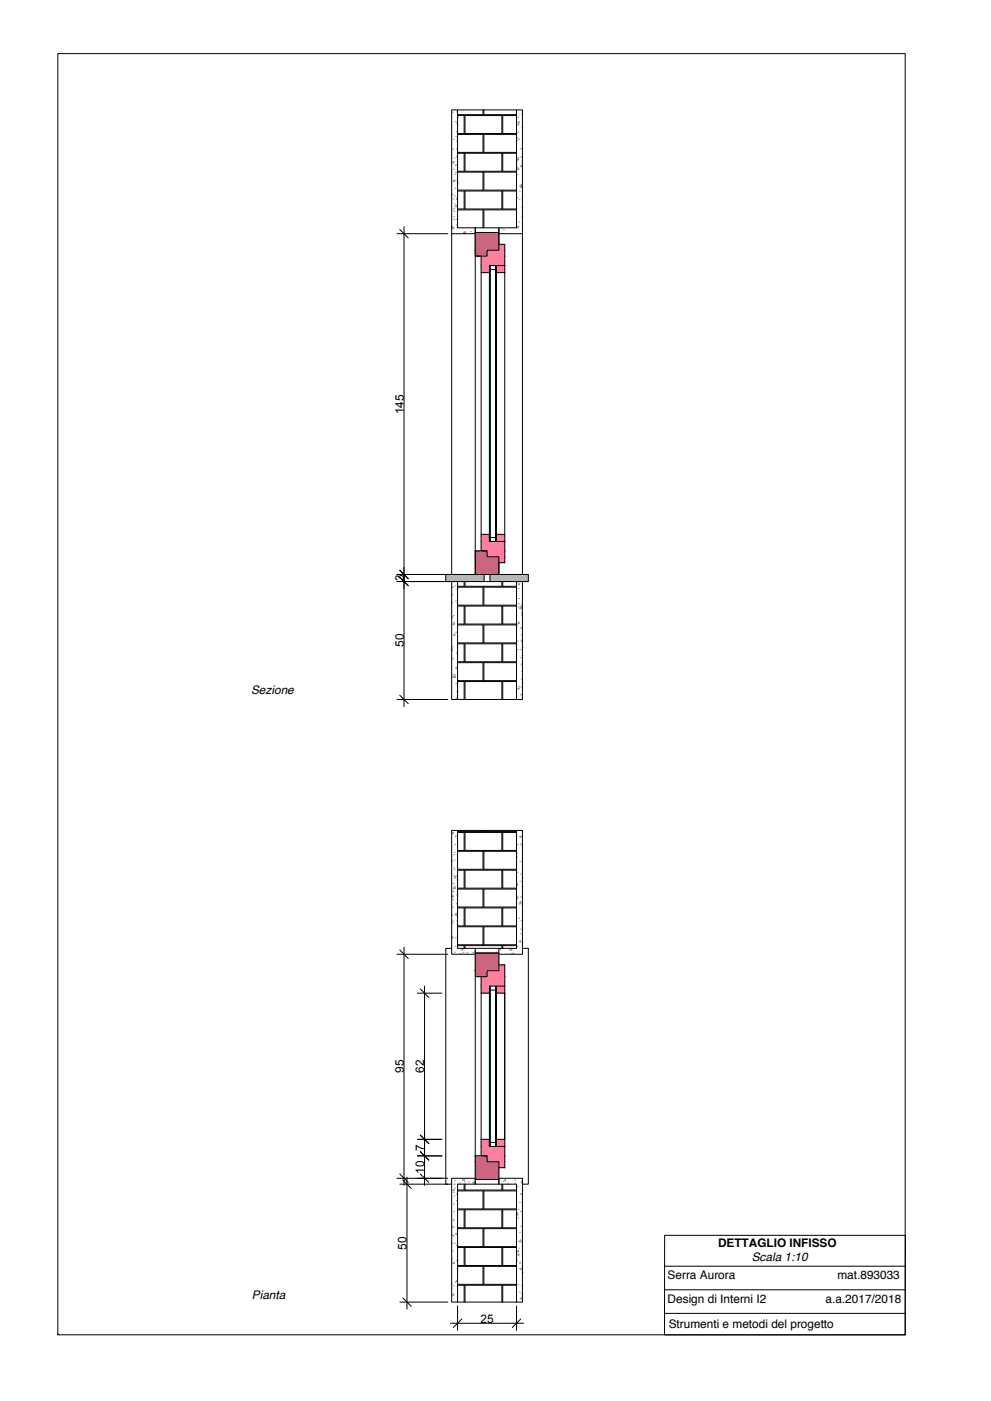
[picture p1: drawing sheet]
<svg xmlns="http://www.w3.org/2000/svg" width="420mm" height="594mm" viewBox="0 0 420 594" stroke-linecap="round" stroke-linejoin="round" font-family="sans-serif">
<!-- layer: testoe quote -->
<g fill="none" stroke="#000" stroke-width=".42">
<path d="M194 49h2.8v7.6h-2.8M194 57h10.8v7.6h-10.8M197.1 49h15.7v7.6h-15.7zM204.8 46.6v2h-10.8M205.2 46.6v2h13.8M219 57h-13.8v7.6h13.8M219 49h-5.8v7.6h5.8M194 65h2.8v7.6h-2.8M194 73h10.8v7.6h-10.8M197.1 65h15.7v7.6h-15.7zM219 73h-13.8v7.6h13.8M219 65h-5.8v7.6h5.8"/>
<path d="M168.3 99.1h21.6M171.3 96.1v203.5M194 81h2.8v7.6h-2.8M194 89h10.8v7.6M197.1 81h15.7v7.6h-15.7zM219 89h-13.8v7.6M219 81h-5.8v7.6h5.8M168.3 246.6h21.6M168.3 243.6h21.6M194 249h10.8v7.6h-10.8M194 257h2.8v7.6h-2.8M196.8 246.6v2h-2.8"/>
<path d="M197.1 257h15.7v7.6h-15.7zM197.1 246.6v2h15.7v-2M213.2 246.6v2h5.8M219 249h-13.8v7.6h13.8M219 257h-5.8v7.6h5.8M194 265h10.8v7.6h-10.8M194 273h2.8v7.6h-2.8M197.1 273h15.7v7.6h-15.7zM219 265h-13.8v7.6h13.8M219 273h-5.8v7.6h5.8M168.3 296.6h21.6M194 281h10.8v7.6h-10.8"/>
<path d="M194 289h2.8v7.6M197.1 296.6v-7.6h15.7v7.6M219 281h-13.8v7.6h13.8M219 289h-5.8v7.6M194 353h2.8v7.6h-2.8M197.1 353h15.7v7.6h-15.7zM204.8 352.1v.5h-10.8M205.2 352.1v.5h13.8M219 353h-5.8v7.6h5.8M194 369h2.8v7.6h-2.8M194 361h10.8v7.6h-10.8M194 377h10.8v7.6h-10.8"/>
<path d="M197.1 369h15.7v7.6h-15.7zM219 361h-13.8v7.6h13.8M219 377h-13.8v7.6h13.8M219 369h-5.8v7.6h5.8M194 385h2.8v7.6h-2.8M194 393h10.8v7.6h-10.8M197.1 385h15.7v7.6h-15.7zM219 393h-13.8v7.6h13.8M219 385h-5.8v7.6h5.8M168.3 404.6h21.6M171.3 401.6v101M180 418.1v84.5"/>
<path d="M194 401h2.8v1.1M197.1 402.1v-1.1h15.7v1.1M219 401h-5.8v1.1M177 421.1h10.4M214 421.1v62M168.3 499.6h21.6M172.5 499.1v56M177 490.1h10.4M177 483.1h10.4M169.5 502.1h20.4M194 513h2.8v7.6h-2.8M194 505h10.8v7.6h-10.8"/>
<path d="M196.8 502.1v2.5h-2.8M197.1 502.1v2.5h15.7v-2.5M197.1 513h15.7v7.6h-15.7zM213.2 502.1v2.5h5.8M219 505h-13.8v7.6h13.8M219 513h-5.8v7.6h5.8M194 529h2.8v7.6h-2.8M194 521h10.8v7.6h-10.8M194 537h10.8v7.6h-10.8M197.1 529h15.7v7.6h-15.7zM219 521h-13.8v7.6h13.8M219 537h-13.8v7.6h13.8"/>
<path d="M219 529h-5.8v7.6h5.8M169.5 552.1h20.4M194 545h2.8v7.1M194 553.8v10.3M197.1 552.1v-7.1h15.7v7.1M219 545h-5.8v7.1M219 553.8v10.3M191 561.1h31"/>
</g>
<!-- layer: 0.13 -->
<g fill="none" stroke="#000" stroke-width=".42">
<path d="M191.5 99.1v144.5M201.5 96.6v147h10v-7.5M211.5 96.6v9.5M221.5 99.1v144.5M204 115.6v111M214 115.6v111M191.5 402.1h-2.5v100h2.5M201.5 414.1v76M221.5 402.1h2.5v100h-2.5M204 421.1v62M214 421.1v62M201.5 500.1v2"/>
<path d="M211.5 500.1v2"/>
</g>
<!-- layer: 0.25 -->
<g fill="none" stroke="#989898" stroke-width=".42">
<path d="M191.7 47.6h.1M192.2 59h.1M193 51.6h.1M193.1 58h.1M193.3 55.8h.1M193.5 52.2h.1M193.6 59.8h.1M193.7 56.5h.1M193.8 53.2h.1M193.9 49.8h.1M194 47.1l-.3 .3 .3 .1M219 59.7h.1"/>
<path d="M219.1 56.4h.1M219.2 53.1h.1M219.3 58.5h.1M219.4 49.7h.1M219.5 51.9l.7-.3-.2 .6zM219.7 52.7h.1M219.7 55.9h.1M219.8 59.1h.1M221.2 48.6h.1M221.3 54h.1M191.8 63.2h.1M191.8 68.8l.7-.2-.2 .6z"/>
<path d="M192.1 71.7h.1M192.4 67.1h.1M192.6 76.3l.1 .7-.6-.1zM192.8 73.9h.1M192.8 79.8h.1M192.9 70.3h.1M193 76.5h.1M193.1 73.1h.1M193.2 69.8h.1M193.3 66.5h.1M193.4 63.2h.1M193.8 77.5h.1"/>
<path d="M193.9 77.3h.1M219.1 68.2h.1M219.1 74h.1M219.3 71.2h.1M219.8 66.7l.1 1-.9-.2zM219.9 71.3l.1 .6h-.6zM220.5 78.6h.1M220.6 70.4l.7-.2-.2 .6zM220.6 66.6h.1M220.8 63h.1M221.1 63.1h.1M221.1 78.1l.1 1-.8-.2z"/>
<path d="M221.2 69.6h.1M221.2 78.8l.2 .7-.6-.1zM221.3 79.3h.1M221.3 66.7h.1M191.5 96.3l.3-.3 .1 .9h-.4M191.8 82.6h.1M192 89h.1M192.1 97h.1M192.1 84.3h.1M192.2 96.5h.1M192.2 91.9h.1M192.3 93.1h.1"/>
<path d="M192.4 88.3h.1M192.5 89.8h.1M192.6 86.5h.1M192.7 83.1h.1M192.9 87.4l.7-.3-.2 .6zM193.2 93h.1M193.4 95.4h.1M194 84.1l-.1-.3-.4 .6 .5 .1M196.5 98.6l.7-.2-.2 .6zM196.5 99.1h.3M196.6 98.3h.1M197.1 98.5h.1"/>
<path d="M197.2 99.1h.1M199.6 98.2h.1M212.6 97h.1M212.7 99h.1M213.4 97.5h.1M219.2 96.5h.1M219.3 83.8h.1M219.3 96.2l.7-.2-.2 .6zM219.9 94.1h.1M220.1 84.7h.1M220.2 81.1h.1M221.2 88.1h.1"/>
<path d="M221.2 92h.1M191.5 255.5h.1M191.6 252.2h.1M191.7 248.9h.1M191.8 248.9h.1M192.9 248.4h.1M193.1 254.8h.1M193.7 250h.1M219 246.6h.8M219.6 249.5h.1M219.7 247.7l.7-.3-.2 .6zM219.8 256h.1"/>
<path d="M219.9 257.4h.1M220 253.8h.1M220.9 256.6h.1M221 257.2l.1 .9-.9-.1zM221 259.9h.1M191.5 261.9h.1M191.5 275.1l.3 .8h-.3M191.6 279.1h.1M191.7 274.3h.1M191.7 261.6h.1M191.8 279.4h.1M192 264.7h.1"/>
<path d="M192 264.6l.7-.3-.2 .6zM192.1 261h.1M192.4 263.9h.1M192.8 268.8l.1 .6-.6-.1zM193.2 268.1h.1M193.8 274.3h.1M194 276.5l-.3 .4h.3M219 273.2v.2M219.1 265h.1M219.3 275.5h.1M219.4 271.8h.1M220.1 263.8l.1 .6-.6-.1z"/>
<path d="M220.5 275.5h.1M220.5 278.9h.1M220.8 266.2l.7-.3-.2 .6zM220.8 269.3h.1M221 260.8h.1M221.2 266.4h.1M221.3 278h.1M221.4 274.6h.1M221.5 271.5l-.5 .4h.5M191.6 286.9h.1M191.9 285.9h.1M192.6 286.2h.1"/>
<path d="M193 286.4l.1 .9-.9-.1zM193.1 283.1l.7-.2-.2 .6zM193.2 289.8h.1M193.3 296.3h.1M193.7 293.2h.1M219.4 292l.7-.3-.2 .6zM219.9 291h.1M220.7 294.6h.1M220.8 294.6h.1M220.8 281.9h.1M220.8 291.3h.1M220.9 288h.1"/>
<path d="M221.1 284.6h.1M221.2 281.3h.1M221.4 289.6h.1M191.6 353.2l.7-.2-.2 .6zM192.8 358.1h.1M192.9 354.8h.1M193.1 354.5h.1M219.3 358.2h.1M220.3 354.8l.7-.2-.2 .6zM220.6 357.9h.1M221 358.4h.1M221.5 358.9h.1"/>
<path d="M191.5 364.6v.8M191.8 377.8h.1M192.1 379.7l.1 .6h-.6zM192.1 378.1h.1M192.2 374.7h.1M192.3 371.4h.1M192.3 362.3h.1M192.4 368.1h.1M192.5 368.8h.1M192.5 372.5h.1M192.6 364.8h.1M192.7 361.4h.1"/>
<path d="M192.7 371.8l.7-.3-.2 .6zM192.9 375.9l.1 1-.9-.2zM193.6 379.6h.1M193.7 372.7h.1M193.9 379.2h.1M219 375.1l.4-.4 .1 .6h-.5M219 363.4h.1M219.2 369.9h.1M219.2 361.8h.1M220.4 365.3h.1M220.4 373.9h.1M220.6 370.6h.1"/>
<path d="M221.3 375.9h.1M221.4 372.3h.1M221.5 373.3v.1M191.5 397.5l.6-.2-.2 .6-.4-.3M191.6 391.4h.1M191.7 388h.1M191.8 384.7h.1M192 381.4h.1M192 390.6h.1M193 397.6h.1M193.2 388.3h.1M193.4 383.2h.1"/>
<path d="M193.4 387.2l.2 .7-.6-.1zM194 387.5l-.6 .6 .6 .1M194 390.2v.2M219 380.6l.7-.3-.2 .6zM219.8 383.3h.1M219.9 389.4h.1M220.1 399.1l.7-.2-.2 .6zM220.5 395.9h.1M220.6 380.3h.1M220.6 383.2h.1M220.8 394h.1M220.8 382.2l.1 .6h-.6z"/>
<path d="M220.9 390.4h.1M221.3 399.8h.1M192.6 403.8h.1M192.9 401.3h.1M195.2 404.4h.1M196.2 402.3l.1 .6h-.6zM196.3 403.9h.1M197.9 404h.1M200.4 403.9h.1M201 403.4h.1M201.4 403.2h.1M212.3 402.1l-.6 .3 .5 .3 .2-.6"/>
<path d="M213 402.2h.1M216.7 404.5h.1M216.8 402.1l-.7 .7 .9 .2-.1-.9M217.3 404.6l.4-.4 .1 .4M219.3 401.4h.1M196.8 499.6l.1 1-.9-.2zM197.9 499.8h.1M192 517.7h.1M192 504.7l.7-.3-.2 .6zM192.2 517.1h.1M192.2 505.7h.1M192.3 513.8h.1"/>
<path d="M192.4 502.1h.1M192.4 510.5h.1M192.5 507.1h.1M192.6 502.2h.1M192.7 503.8h.1M192.8 500.5h.1M193.4 509.1h.1M194 512.6h.1M194 505.9l-.4 .4h.4M194.9 501.7h.1M197 501.2h.1M198.7 501.2h.1"/>
<path d="M200.4 501.5l.7-.3-.2 .6zM213.2 501h.1M214.3 500.1l.1 .6-.6-.1zM215.1 502.1h.3M218.2 500.4h.1M218.3 501.7h.1M219 514.8l.5-.5 .1 1-.6-.1M219 513.3h.1M219.3 503.3h.1M219.5 516.5h.1M219.7 512.9h.1M220.3 509.9h.1"/>
<path d="M220.7 513.7h.1M220.7 519.9h.1M220.8 506.3l.6-.3-.2 .6zM221.2 501.9h.1M221.4 504.7h.1M221.5 501l-.1-.3-.4 .6h.5M191.6 533.8h.1M191.7 530.4h.1M191.7 523.7h.1M191.8 527.1h.1M191.8 520.1h.1M191.9 523.8h.1"/>
<path d="M192 520.5h.1M192.1 524.1h.1M192.5 535.2l.1 .6-.6-.1zM192.9 527.2h.1M193.1 523.2l.7-.2-.2 .6zM193.4 528.1h.1M193.5 534.6h.1M193.8 537.9h.1M193.9 534.2h.1M219 534.5h.1M219.1 530.9h.1M219.4 532.1l.7-.3-.2 .6z"/>
<path d="M219.8 530.1l.1 .7-.6-.1zM220.1 529.2h.1M220.2 538h.1M220.2 535.2h.1M220.2 535.7h.1M220.2 522.5h.1M220.8 525.7l.1 1-.9-.2zM221.2 537.7l.1 .6-.6-.1zM221.5 539.7h.1M221.5 537.8v.1M191.5 544l.1 .5M191.5 544.5h.1"/>
<path d="M191.8 549l.7-.3-.2 .6zM192.3 545.2h.1M192.8 543.6h.1M194 543.2l-.1-.5-.5 .5 .6 .1M219.5 544.8h.1M220.2 547.9h.1M220.5 550.6l.7-.3-.2 .6zM221.1 548.7h.1M221.2 545h.1"/>
</g>
<!-- layer: 0.5 -->
<path d="M194 46.6h25v50h-25zM194 246.6h25v50h-25zM194 352.1h25v50h-25zM194 502.1h25v50h-25z" fill="none" stroke="#000" stroke-width=".42"/>
<!-- layer: sabbia -->
<g fill="#b7b7b7" stroke="#b7b7b7" stroke-width=".42">
<path d="M189 243.6l16.2 3v-3zM189 243.6l16.2 3h-16.2z"/>
<path d="M207.7 243.6l16.3 3v-3zM207.7 243.6l16.3 3h-16.3z"/>
</g>
<!-- layer: 0.35 -->
<g fill="none" stroke="#000" stroke-width=".42">
<path d="M201.5 98.6h10v7.5h-5v2.5h-5zM210.5 112.6v3M211.5 103.6h2.5v9h-6.5v3h-3.5v-7h-2.5M214 112.6v3h-3.7M201.5 233.6h5v2.5h5v7.5h-10zM210.5 229.6v-3h3.5v3M214 229.6h-6.5v-3h-3.5v7h2.5M214 229.6v9h-2.5M194 246.6h-5v-3h16.2v3M207.7 246.6v-3h16.3v3h-5M201.5 404.1h10v7.5h-5v2.5h-5zM206.5 414.1h-2.5v7h3.5v-3h6.5"/>
<path d="M210.5 418.1v3h3.5v-3M211.5 409.1h2.5v9M201.5 490.1h5v2.5h5v7.5h-10zM210.5 486.1v-3h3.5v3M214 486.1h-6.5v-3h-3.5v7h2.5M214 486.1v9h-2.5"/>
</g>
<!-- layer: violetto -->
<g fill="#cc667f" stroke="#cc667f" stroke-width=".42">
<path d="M201.5 98.6l10 7.5v-7.5zM201.5 98.6l10 7.5h-10z"/>
<path d="M201.5 106.1l5 2.5v-2.5zM201.5 106.1l5 2.5h-5z"/>
<path d="M201.5 490.1l5 2.5v-2.5zM201.5 490.1l5 2.5h-5z"/>
<path d="M201.5 492.6l10 7.5v-7.5zM201.5 492.6l10 7.5h-10z"/>
<path d="M201.5 404.1l10 7.5v-7.5zM201.5 404.1l10 7.5h-10z"/>
<path d="M201.5 411.6l5 2.5v-2.5zM201.5 411.6l5 2.5h-5z"/>
<path d="M201.5 233.6l5 2.5v-2.5zM201.5 233.6l5 2.5h-5z"/>
<path d="M201.5 236.1l10 7.5v-7.5zM201.5 236.1l10 7.5h-10z"/>
</g>
<!-- layer: 0.25 -->
<g fill="none" stroke="#000" stroke-width=".42">
<path d="M194 46.6h-2.5v52.5h10M219 46.6h2.5v52.5h-10M201.5 96.6v2h10v-2M207.5 115.6v114M207.9 114.3h2.2M207.9 112.6v117M210.1 112.6v117M210.5 115.6v114M207.9 227.9h2.2M191.5 246.6v50h2.5M221.5 246.6v50h-2.5M194 352.1h-2.5v52.5h10"/>
<path d="M219 352.1h2.5v52.5h-10M201.5 402.1v2h10v-2M207.9 418.1v68M207.9 419.8h2.2M210.1 418.1v68M207.5 421.1v65M210.5 421.1v65M201.5 499.6h-10v52.5h2.5M207.9 484.4h2.2M211.5 499.6h10v52.5h-2.5M201.5 502.1v-2h10v2M281.8 523.8h102.1l-.1 42.2h-102.1z"/>
<path d="M281.8 536.9h102.1M281.8 546.9h102.1M281.8 556.9h102.1"/>
</g>
<!-- layer: colore -->
<g fill="#ff7f9f" stroke="#ff7f9f" stroke-width=".42">
<path d="M211.5 103.6l2.5 2.5v-2.5zM211.5 103.6l2.5 2.5h-2.5z"/>
<path d="M206.5 106.1l7.5 2.5v-2.5zM206.5 106.1l7.5 2.5h-7.5z"/>
<path d="M204 108.6l10 4v-4zM204 108.6l10 4h-10z"/>
<path d="M204 112.6l3.5 3v-3zM204 112.6l3.5 3h-3.5z"/>
<path d="M210.5 483.1l3.5 3v-3zM210.5 483.1l3.5 3h-3.5z"/>
<path d="M204 483.1l3.5 3v-3zM204 483.1l3.5 3h-3.5z"/>
<path d="M204 486.1l10 4v-4zM204 486.1l10 4h-10z"/>
<path d="M206.5 490.1l7.5 2.5v-2.5zM206.5 490.1l7.5 2.5h-7.5z"/>
<path d="M211.5 492.6l2.5 2.5v-2.5zM211.5 492.6l2.5 2.5h-2.5z"/>
<path d="M210.5 418.1l3.5 3v-3zM210.5 418.1l3.5 3h-3.5z"/>
<path d="M211.5 409.1l2.5 2.5v-2.5zM211.5 409.1l2.5 2.5h-2.5z"/>
<path d="M206.5 411.6l7.5 2.5v-2.5zM206.5 411.6l7.5 2.5h-7.5z"/>
<path d="M204 414.1l10 4v-4zM204 414.1l10 4h-10z"/>
<path d="M204 418.1l3.5 3v-3zM204 418.1l3.5 3h-3.5z"/>
<path d="M210.5 226.6l3.5 3v-3zM210.5 226.6l3.5 3h-3.5z"/>
<path d="M210.5 112.6l3.5 3v-3zM210.5 112.6l3.5 3h-3.5z"/>
<path d="M204 226.6l3.5 3v-3zM204 226.6l3.5 3h-3.5z"/>
<path d="M204 229.6l10 4v-4zM204 229.6l10 4h-10z"/>
<path d="M206.5 233.6l7.5 2.5v-2.5zM206.5 233.6l7.5 2.5h-7.5z"/>
<path d="M211.5 236.1l2.5 2.5v-2.5zM211.5 236.1l2.5 2.5h-2.5z"/>
</g>
<!-- layer: Ciano -->
<g fill="#3ff" stroke="#3ff" stroke-width=".42">
<path d="M210.1 112.6l.4 3v-3zM210.1 112.6l.4 3h-.4z"/>
<path d="M210.1 115.6l.4 111v-111zM210.1 115.6l.4 111h-.4z"/>
<path d="M210.1 226.6l.4 3v-3zM210.1 226.6l.4 3h-.4z"/>
<path d="M207.5 112.6l.4 3v-3zM207.5 112.6l.4 3h-.4z"/>
<path d="M207.5 115.6l.4 114v-114zM207.5 115.6l.4 114h-.4z"/>
<path d="M207.5 418.1l.4 3v-3zM207.5 418.1l.4 3h-.4z"/>
<path d="M207.5 421.1l.4 65v-65zM207.5 421.1l.4 65h-.4z"/>
<path d="M210.1 418.1l.4 3v-3zM210.1 418.1l.4 3h-.4z"/>
<path d="M210.1 421.1l.4 62v-62zM210.1 421.1l.4 62h-.4z"/>
<path d="M210.1 483.1l.4 3v-3zM210.1 483.1l.4 3h-.4z"/>
</g>
<!-- layer: 0 -->
<g fill="none" stroke="#000" stroke-width=".42">
<path d="M24.5 22.7h359.3v543.3h-359.3zM169.5 97.3l3.6 3.6M169.5 244.8l3.6 3.6M169.5 241.8l3.6 3.6M169.5 294.8l3.6 3.6M169.5 402.8l3.6 3.6M178.2 419.3l3.6 3.6M169.5 497.8l3.6 3.6M178.2 488.3l3.6 3.6M178.2 481.3l3.6 3.6M178.2 497.8l3.6 3.6M170.7 500.3l3.6 3.6"/>
<path d="M170.7 550.3l3.6 3.6M195.8 559.3l-3.6 3.6M220.8 559.3l-3.6 3.6"/>
</g>
<g font-size="5">
<text x="171.2" y="175.7" transform="rotate(-90 171.2 175.7)">145</text>
<text x="171.2" y="246.5" transform="rotate(-90 171.2 246.5)">3</text>
<text x="171.2" y="274.4" transform="rotate(-90 171.2 274.4)">50</text>
<text x="106.5" y="294.3">Sezione</text>
<text x="171.2" y="454.9" transform="rotate(-90 171.2 454.9)">95</text>
<text x="179.9" y="454.9" transform="rotate(-90 179.9 454.9)">62</text>
<text x="179.9" y="488" transform="rotate(-90 179.9 488)">7</text>
<text x="179.9" y="497.8" transform="rotate(-90 179.9 497.8)">10</text>
<text x="172.4" y="529.9" transform="rotate(-90 172.4 529.9)">50</text>
<text x="304.4" y="528.7">DETTAGLIO INFISSO</text>
<text x="318.7" y="534.8">Scala 1:10</text>
<text x="283.1" y="542.5">Serra Aurora</text>
<text x="355" y="542.5">mat.893033</text>
<text x="106.8" y="550.7">Pianta</text>
<text x="283.1" y="552.7">Design di Interni I2</text>
<text x="350" y="552.7">a.a.2017/2018</text>
<text x="203.7" y="561">25</text>
<text x="283.5" y="563.1">Strumenti e metodi del progetto</text>
</g>
</svg>
